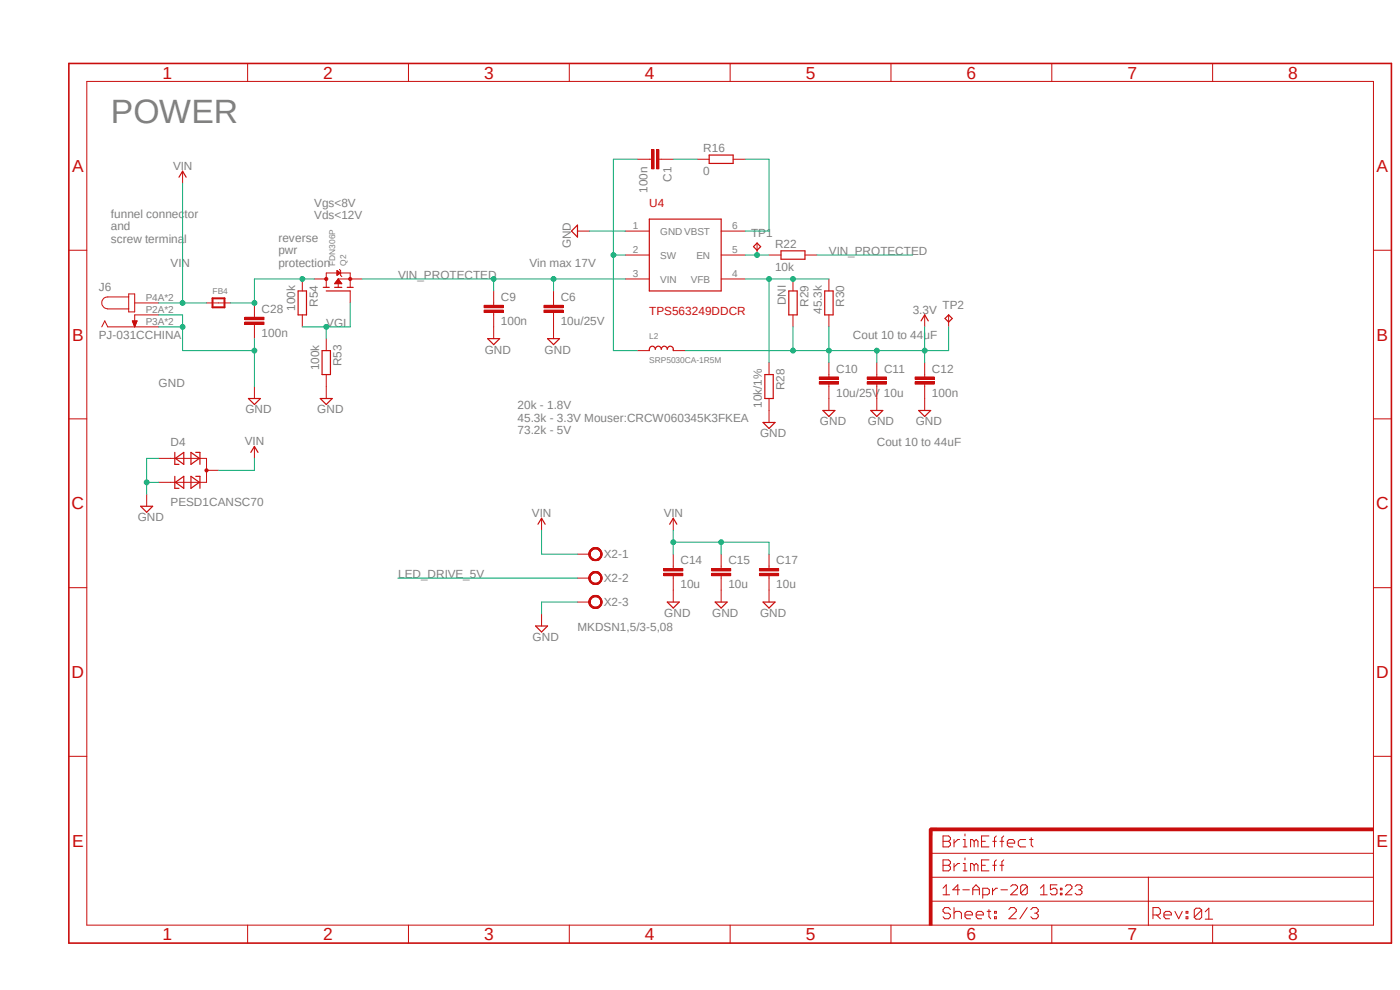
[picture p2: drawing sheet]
<svg xmlns="http://www.w3.org/2000/svg" width="297mm" height="210mm" viewBox="0 0 297 210" stroke-linecap="round" stroke-linejoin="round" font-family="sans-serif">
<path d="M14.3 13.2l281.2 187.2M295.5 13.2l-281.2 187.2" fill="none" stroke="#fff" stroke-width=".21"/>
<path d="M197.1 175.9h.6v20.4h-.6z" fill-rule="evenodd" fill="#c90d0c"/>
<path d="M197.1 175.9h.6v20.4h-.6z" fill="none" stroke="#c90d0c" stroke-width=".21"/>
<path d="M197.4 175.6h94v.6h-94z" fill-rule="evenodd" fill="#c90d0c"/>
<g fill="none" stroke="#c90d0c" stroke-width=".21">
<path d="M18.4 17.3h273v179h-273zM52.5 13.5v3.8M86.7 13.5v3.8M120.8 13.5v3.8M154.9 13.5v3.8M189 13.5v3.8M223.1 13.5v3.8M257.3 13.5v3.8M137.8 33.8h.5M139.8 33.8h.5M14.6 53.1h3.8M122.5 49h2.6"/>
<path d="M132.7 49h5.1M132.7 54.1h5.1M132.7 59.2h5.1M153 49h5.1M153 54.1h5.1M153 59.2h5.1M291.4 53.1h3.8M14.6 88.9h3.8M291.4 88.9h3.8M14.6 124.7h3.8M291.4 124.7h3.8M14.6 160.4h3.8"/>
<path d="M197.4 175.6h94v.6h-94zM200.1 177.3h1.2l.3 .4v.4l-.3 .4 .3 .4v.4l-.3 .4h-1.2zM200.1 178.5h1.2M202.4 178.1v1.6M203.6 178.1h-.4l-.8 .8M204.3 178.1h.4v1.6M204.3 179.7h.8M204.7 176.9v.4M206.7 178.5l-.4-.4h-.4v1.6M206.7 178.5v1.2M206.7 178.5l.4-.4 .4 .4v1.2M208.2 178.5h.8"/>
<path d="M209.8 177.3h-1.6v2.4h1.6M210.6 178.5h.8M211.4 177.3l-.4 .4v2M212.1 178.5h.8M212.9 177.3l-.3 .4v2M213.7 178.9h1.6v-.4l-.4-.4h-.8l-.4 .4v.8l.4 .4h.8M217.6 178.1h-1.1l-.5 .4v.8l.5 .4h1.1M218.4 178.1h.8M218.8 177.7v1.6l.4 .4M291.4 160.4h3.8M52.5 196.3v3.8M86.7 196.3v3.8"/>
<path d="M120.8 196.3v3.8M154.9 196.3v3.8M189 196.3v3.8M197.4 191.2h94M197.4 186.1h94M197.4 181h94M200.1 182.4h1.2l.3 .4v.4l-.3 .4 .3 .3v.5l-.3 .3h-1.2zM200.1 183.6h1.2M200.1 188.4l.6-.7v2.1M200.1 189.8h1.4M201.6 193l-.3-.5h-.9l-.3 .5v.3l.3 .4h.9l.3 .4v.4l-.3 .4h-.9l-.3-.4M202.4 183.2v1.5"/>
<path d="M202.4 192.5v2.4M202.4 193.7l.4-.4h.8l.4 .4v1.2M203.6 183.2h-.4l-.8 .7M203.6 188.8h-1.5l1.1-1.1v2.1M204.3 188.8h1.4M204.3 183.2h.4v1.5M204.3 184.7h.8M204.7 194.1h1.6v-.4l-.4-.4h-.8l-.4 .4v.8l.4 .4h.8M204.7 182v.4M206.4 188.8h1.4M206.4 189.8v-1.4l.7-.7 .7 .7v1.4M206.7 183.6l-.4-.4h-.4v1.5"/>
<path d="M206.7 183.6v1.1M206.7 183.6l.4-.4 .4 .4v1.1M207.1 194.1h1.5v-.4l-.4-.4h-.7l-.4 .4v.8l.4 .4h.7M208.2 183.6h.8M208.5 189.8h1l.4-.3v-.7l-.4-.4h-1v2.1M209.4 193.3h.8M209.8 193v1.5l.4 .4M209.8 182.4h-1.6v2.3h1.6M210.6 188.4v1.4M210.6 183.6h.8M211 193.3h.4v.4h-.4zM211 194.5h.4v.4h-.4z"/>
<path d="M211.4 182.4l-.4 .4v1.9M211.6 188.4h-.3l-.7 .7M212.1 183.6h.8M212.3 188.8h1.4M212.9 182.4l-.3 .4v1.9M214 193l.4-.5h.8l.4 .5v.3l-1.6 1.6h1.6M214.4 188l.4-.3h.7l.4 .3v.4l-1.5 1.4h1.5M217.9 188v1.5l-.3 .3h-.7l-.4-.3M217.9 188l-.3-.3h-.7l-.4 .3v1.5M217.9 188l-1.4 1.5M217.9 192.5l-1.5 2.4M218.7 193l.4-.5h.8l.4 .5v.3l-.4 .4"/>
<path d="M219.5 193.7h.4M219.9 193.7l.4 .4v.4l-.4 .4h-.8l-.4-.4M220.7 189.8h1.5M220.7 188.4l.7-.7v2.1M223.1 196.3v3.8M224.2 187.7h-1.4v1.1l.8-.4h.3l.3 .4v.7l-.3 .3h-.7l-.4-.3M225 189.5h.3v.3h-.3zM225 188.4h.3v.4h-.3zM226 188l.4-.3h.7l.3 .3v.4l-1.4 1.4h1.4M228.1 188l.4-.3h.7l.3 .3v.4l-.3 .4M228.8 188.8h.4M229.2 188.8l.3 .3v.4l-.3 .3h-.7l-.4-.3"/>
<path d="M243.6 186.1v10.2M244.6 194.1h1.2l.4-.4v-.7l-.4-.5h-1.2v2.4M245.4 194.1l.8 .8M246.9 194.1h1.6v-.4l-.4-.4h-.8l-.4 .4v.8l.4 .4h.8M249.3 193.3l.8 1.6 .7-1.6M251.6 193.3h.4v.4h-.4zM251.6 194.5h.4v.4h-.4zM254.9 193l-.4-.3h-.8l-.3 .3v1.6M254.9 193v1.6l-.4 .4h-.8l-.3-.4M254.9 193l-1.5 1.6M255.7 195h1.6M255.7 193.4l.8-.7v2.3"/>
<path d="M257.3 196.3v3.8"/>
</g>
<path d="M198.7 175.9h-1.3v1.3" fill="none" stroke="#c90d0c" stroke-width=".64"/>
<path d="M14.6 13.5h280.6v186.6h-280.6z" fill="none" stroke="#c90d0c" stroke-width=".34"/>
<path d="M121.2 49l1.3-1.2v2.5zM137.8 46.5h15.2v15.2h-15.2z" fill="none" stroke="#c90d0c" stroke-width=".25"/>
<path d="M138.3 31.7h.5v4.1h-.5z" fill-rule="evenodd" fill="#c90d0c"/>
<path d="M138.3 31.7h.5v4.1h-.5z" fill="none" stroke="#c90d0c" stroke-width=".21"/>
<path d="M139.3 31.7h.5v4.1h-.5z" fill-rule="evenodd" fill="#c90d0c"/>
<path d="M135.2 33.8h2.6M139.3 31.7h.5v4.1h-.5zM140.3 33.8h2.5M147.9 33.8h2.6M155.5 33.8h2.6M117.4 64.3v.5M117.4 66.3v.5" fill="none" stroke="#c90d0c" stroke-width=".21"/>
<path d="M150.5 32.9h5v1.8h-5z" fill="none" stroke="#c90d0c" stroke-width=".25"/>
<path d="M115.4 65.8h4.1v.5h-4.1z" fill-rule="evenodd" fill="#c90d0c"/>
<path d="M115.4 65.8h4.1v.5h-4.1z" fill="none" stroke="#c90d0c" stroke-width=".21"/>
<path d="M115.4 64.8h4.1v.5h-4.1z" fill-rule="evenodd" fill="#c90d0c"/>
<path d="M104.7 64.3v.5M104.7 66.3v.5M115.4 64.8h4.1v.5h-4.1zM117.4 61.7v2.6M117.4 66.8v2.5" fill="none" stroke="#c90d0c" stroke-width=".21"/>
<path d="M102.7 65.8h4.1v.5h-4.1z" fill-rule="evenodd" fill="#c90d0c"/>
<path d="M102.7 65.8h4.1v.5h-4.1z" fill="none" stroke="#c90d0c" stroke-width=".21"/>
<path d="M102.7 64.8h4.1v.5h-4.1z" fill-rule="evenodd" fill="#c90d0c"/>
<path d="M102.7 64.8h4.1v.5h-4.1zM104.7 61.7v2.6M104.7 66.8v5M117.4 69.3v2.5M175.9 79.5v.5M175.9 81.5v.5" fill="none" stroke="#c90d0c" stroke-width=".21"/>
<path d="M103.5 71.8h2.5l-1.3 1.3zM116.2 71.8h2.5l-1.3 1.3z" fill="none" stroke="#c90d0c" stroke-width=".25"/>
<path d="M173.8 81h4.1v.5h-4.1z" fill-rule="evenodd" fill="#c90d0c"/>
<path d="M173.8 81h4.1v.5h-4.1z" fill="none" stroke="#c90d0c" stroke-width=".21"/>
<path d="M173.8 80h4.1v.5h-4.1z" fill-rule="evenodd" fill="#c90d0c"/>
<path d="M173.8 80h4.1v.5h-4.1zM175.9 76.9v2.6M186 79.5v.5M175.9 82v5.1M186 81.5v.5M186 84.5v2.6" fill="none" stroke="#c90d0c" stroke-width=".21"/>
<path d="M174.6 87.1h2.5l-1.2 1.2zM184.7 87.1h2.6l-1.3 1.2z" fill="none" stroke="#c90d0c" stroke-width=".25"/>
<path d="M184 81h4v.5h-4z" fill-rule="evenodd" fill="#c90d0c"/>
<path d="M184 81h4v.5h-4z" fill="none" stroke="#c90d0c" stroke-width=".21"/>
<path d="M184 80h4v.5h-4z" fill-rule="evenodd" fill="#c90d0c"/>
<path d="M184 80h4v.5h-4zM186 76.9v2.6M196.2 79.5v.5M186 82v2.5M196.2 81.5v.5" fill="none" stroke="#c90d0c" stroke-width=".21"/>
<path d="M194.1 81h4.1v.5h-4.1z" fill-rule="evenodd" fill="#c90d0c"/>
<path d="M194.1 81h4.1v.5h-4.1z" fill="none" stroke="#c90d0c" stroke-width=".21"/>
<path d="M194.1 80h4.1v.5h-4.1z" fill-rule="evenodd" fill="#c90d0c"/>
<g fill="none" stroke="#c90d0c" stroke-width=".21">
<path d="M38.7 36.3v2.6M72 57.1l.3 .3v1l.2 .3M74.3 59.2h-2.5v1.8M163.2 54.1h2.5M168.2 59.2v2.5M170.8 54.1h2.5M175.9 59.2v2.5M69.2 61v-3.1h5.1v3.1M135.2 74.4h2.6M142.8 74.4h2.6M163.2 76.9v2.6M168.2 66.8v2.5"/>
<path d="M175.9 66.8v2.5M194.1 80h4.1v.5h-4.1zM196.2 66.8v2.5M196.2 76.9v2.6M163.2 84.5v5.1M196.2 82v5.1"/>
</g>
<g fill="none" stroke="#c90d0c" stroke-width=".25">
<path d="M38 37.6l.7-1.3 .8 1.3M165.7 53.2h5.1v1.8h-5.1zM68.6 61h1.2M69.2 61.7h5.1M71 61h1.5M73.7 61h1.2M137.8 74.4a.66 .66 0 0 1 .4-.9 .66 .66 0 0 1 .8 .6 .64 .64 0 0 1 .7-.7 .64 .64 0 0 1 .6 .7 .64 .64 0 0 1 .6-.7 .64 .64 0 0 1 .7 .7 .66 .66 0 0 1 .8-.6 .66 .66 0 0 1 .4 .9M162.3 79.5h1.7v5h-1.7zM167.3 61.7h1.8v5.1h-1.8zM175 61.7h1.7v5.1h-1.7zM195.4 68.1l.8-1.3 .7 1.3M161.9 89.6h2.5l-1.2 1.3z"/>
<path d="M194.9 87.1h2.5l-1.2 1.2z"/>
</g>
<circle cx="74.3" cy="59.2" r=".33" fill="#c90d0c"/>
<circle cx="74.3" cy="59.2" r=".33" fill="none" stroke="#c90d0c" stroke-width=".21"/>
<circle cx="69.2" cy="59.2" r=".33" fill="#c90d0c"/>
<g fill="none" stroke="#c90d0c" stroke-width=".21">
<path d="M66.7 59.2h2.5M71.2 59.9h1.1M71.3 59.8h.9M71.4 59.7h.7M71.4 59.6h.7M71.5 57.4l.8 .5-.8 .5zM71.5 58.3h.1M71.5 58.3h.2M71.5 58.2h.3M71.5 58.1h.5M71.5 58h.6M71.5 57.9h.7"/>
<path d="M71.5 57.8h.6M71.5 57.7h.5M71.5 57.6h.3M71.5 57.5h.2M71.5 57.4h.1M71.5 59.5h.5M71.5 59.4h.4M71.6 59.3h.2M71.7 59.2h.1M71.8 59.2l.7 1h-1.5zM74.3 59.2h2.5M54 66.8v.5"/>
<path d="M54 68.8v.5M69.2 71.8v2.6M69.2 79.5v2.5M71 60.1h1.5M71.1 60h1.3M74.3 61.7v2.6"/>
<circle cx="69.2" cy="59.2" r=".33"/>
</g>
<path d="M68.3 74.4h1.8v5.1h-1.8z" fill="none" stroke="#c90d0c" stroke-width=".25"/>
<path d="M51.9 68.3h4.1v.5h-4.1z" fill-rule="evenodd" fill="#c90d0c"/>
<path d="M51.9 68.3h4.1v.5h-4.1z" fill="none" stroke="#c90d0c" stroke-width=".21"/>
<path d="M51.9 67.3h4.1v.5h-4.1z" fill-rule="evenodd" fill="#c90d0c"/>
<path d="M64.1 59.2v2.5M160.6 51.6v2.5M51.9 67.3h4.1v.5h-4.1zM54 64.3v2.5M54 69.3v2.5M64.1 66.8v2.5M201.3 66.8v2.5M33.7 97.2h10.1v5.1h-10.1M43.8 99.8h2.6M54 82v2.5M69.2 82v2.5" fill="none" stroke="#c90d0c" stroke-width=".21"/>
<g fill="none" stroke="#c90d0c" stroke-width=".25">
<path d="M159.9 52.3l.7-.7 .8 .7-.8 .8zM63.2 61.7h1.8v5.1h-1.8zM200.5 67.6l.8-.8 .7 .8-.7 .7zM37.1 96v2.5h.9M37.2 97.2l1.8-1.2v2.5zM40.5 96l1.8 1.2-1.8 1.3zM41.5 96h.9v2.5M52.7 84.5h2.5l-1.2 1.3zM67.9 84.5h2.6l-1.3 1.3zM37.1 101v2.6h.9M37.2 102.3l1.8-1.3v2.6zM40.5 101l1.8 1.3-1.8 1.3z"/>
<path d="M41.5 101h.9v2.6"/>
</g>
<circle cx="43.8" cy="99.8" r=".33" fill="#c90d0c"/>
<g fill="none" stroke="#c90d0c" stroke-width=".21">
<path d="M43.8 64.3h5.1M54 94.7v2.5M31.1 104.9v2.5"/>
<circle cx="43.8" cy="99.8" r=".33"/>
</g>
<path d="M53.2 96l.8-1.3 .7 1.3M29.8 107.4h2.6l-1.3 1.3z" fill="none" stroke="#c90d0c" stroke-width=".25"/>
<path d="M45.1 63.3h2.5v1.9h-2.5z" fill="none" stroke="#c90d0c" stroke-width=".42"/>
<path d="M125.3 116.7a1.39 1.39 0 0 1 2.2 .1 1.39 1.39 0 0 1-.8 2.1 1.39 1.39 0 0 1-1.8-1.3h.3a1.15 1.15 0 0 1 1.5-1.2 1.15 1.15 0 0 1 .4 1.9 1.15 1.15 0 0 1-1.8-.4l-.1-.3h-.3z" fill-rule="evenodd" fill="#c90d0c"/>
<path d="M125.3 116.7a1.39 1.39 0 0 1 2.2 .1 1.39 1.39 0 0 1-.8 2.1 1.39 1.39 0 0 1-1.8-1.3h.3a1.15 1.15 0 0 1 1.5-1.2 1.15 1.15 0 0 1 .4 1.9 1.15 1.15 0 0 1-1.8-.4l-.1-.3h-.3z" fill="none" stroke="#c90d0c" stroke-width=".21"/>
<path d="M125.3 116.7a1.39 1.39 0 0 1 2.2 .1 1.39 1.39 0 0 1-.8 2.1 1.39 1.39 0 0 1-1.8-1.3h.3a1.15 1.15 0 0 1 1.5-1.2 1.15 1.15 0 0 1 .4 1.9 1.15 1.15 0 0 1-1.8-.4l-.1-.3h-.3z" fill-rule="evenodd" fill="#c90d0c"/>
<path d="M125.3 116.7a1.39 1.39 0 0 1 2.2 .1 1.39 1.39 0 0 1-.8 2.1 1.39 1.39 0 0 1-1.8-1.3h.3a1.15 1.15 0 0 1 1.5-1.2 1.15 1.15 0 0 1 .4 1.9 1.15 1.15 0 0 1-1.8-.4l-.1-.3h-.3z" fill="none" stroke="#c90d0c" stroke-width=".21"/>
<path d="M125.3 116.7a1.39 1.39 0 0 1 2.2 .1 1.39 1.39 0 0 1-.8 2.1 1.39 1.39 0 0 1-1.8-1.3h.3a1.15 1.15 0 0 1 1.5-1.2 1.15 1.15 0 0 1 .4 1.9 1.15 1.15 0 0 1-1.8-.4l-.1-.3h-.3z" fill-rule="evenodd" fill="#c90d0c"/>
<path d="M122.5 117.6h2.6M125.3 116.7a1.39 1.39 0 0 1 2.2 .1 1.39 1.39 0 0 1-.8 2.1 1.39 1.39 0 0 1-1.8-1.3h.3a1.15 1.15 0 0 1 1.5-1.2 1.15 1.15 0 0 1 .4 1.9 1.15 1.15 0 0 1-1.8-.4l-.1-.3h-.3z" fill="none" stroke="#c90d0c" stroke-width=".21"/>
<path d="M125.3 121.8a1.39 1.39 0 0 1 2.2 .1 1.39 1.39 0 0 1-.8 2.1 1.39 1.39 0 0 1-1.8-1.4h.3a1.15 1.15 0 0 1 1.5-1.1 1.15 1.15 0 0 1 .4 1.9 1.15 1.15 0 0 1-1.8-.4l-.1-.4h-.3z" fill-rule="evenodd" fill="#c90d0c"/>
<path d="M125.3 121.8a1.39 1.39 0 0 1 2.2 .1 1.39 1.39 0 0 1-.8 2.1 1.39 1.39 0 0 1-1.8-1.4h.3a1.15 1.15 0 0 1 1.5-1.1 1.15 1.15 0 0 1 .4 1.9 1.15 1.15 0 0 1-1.8-.4l-.1-.4h-.3z" fill="none" stroke="#c90d0c" stroke-width=".21"/>
<path d="M125.3 121.8a1.39 1.39 0 0 1 2.2 .1 1.39 1.39 0 0 1-.8 2.1 1.39 1.39 0 0 1-1.8-1.4h.3a1.15 1.15 0 0 1 1.5-1.1 1.15 1.15 0 0 1 .4 1.9 1.15 1.15 0 0 1-1.8-.4l-.1-.4h-.3z" fill-rule="evenodd" fill="#c90d0c"/>
<path d="M125.3 121.8a1.39 1.39 0 0 1 2.2 .1 1.39 1.39 0 0 1-.8 2.1 1.39 1.39 0 0 1-1.8-1.4h.3a1.15 1.15 0 0 1 1.5-1.1 1.15 1.15 0 0 1 .4 1.9 1.15 1.15 0 0 1-1.8-.4l-.1-.4h-.3z" fill="none" stroke="#c90d0c" stroke-width=".21"/>
<path d="M125.3 121.8a1.39 1.39 0 0 1 2.2 .1 1.39 1.39 0 0 1-.8 2.1 1.39 1.39 0 0 1-1.8-1.4h.3a1.15 1.15 0 0 1 1.5-1.1 1.15 1.15 0 0 1 .4 1.9 1.15 1.15 0 0 1-1.8-.4l-.1-.4h-.3z" fill-rule="evenodd" fill="#c90d0c"/>
<path d="M122.5 122.6h2.6M125.3 121.8a1.39 1.39 0 0 1 2.2 .1 1.39 1.39 0 0 1-.8 2.1 1.39 1.39 0 0 1-1.8-1.4h.3a1.15 1.15 0 0 1 1.5-1.1 1.15 1.15 0 0 1 .4 1.9 1.15 1.15 0 0 1-1.8-.4l-.1-.4h-.3z" fill="none" stroke="#c90d0c" stroke-width=".21"/>
<path d="M125.3 126.8a1.39 1.39 0 0 1 2.2 .2 1.39 1.39 0 0 1-.8 2.1 1.39 1.39 0 0 1-1.8-1.4h.3a1.15 1.15 0 0 1 1.5-1.1 1.15 1.15 0 0 1 .4 1.9 1.15 1.15 0 0 1-1.8-.4l-.1-.4h-.3z" fill-rule="evenodd" fill="#c90d0c"/>
<path d="M125.3 126.8a1.39 1.39 0 0 1 2.2 .2 1.39 1.39 0 0 1-.8 2.1 1.39 1.39 0 0 1-1.8-1.4h.3a1.15 1.15 0 0 1 1.5-1.1 1.15 1.15 0 0 1 .4 1.9 1.15 1.15 0 0 1-1.8-.4l-.1-.4h-.3z" fill="none" stroke="#c90d0c" stroke-width=".21"/>
<path d="M125.3 126.8a1.39 1.39 0 0 1 2.2 .2 1.39 1.39 0 0 1-.8 2.1 1.39 1.39 0 0 1-1.8-1.4h.3a1.15 1.15 0 0 1 1.5-1.1 1.15 1.15 0 0 1 .4 1.9 1.15 1.15 0 0 1-1.8-.4l-.1-.4h-.3z" fill-rule="evenodd" fill="#c90d0c"/>
<path d="M125.3 126.8a1.39 1.39 0 0 1 2.2 .2 1.39 1.39 0 0 1-.8 2.1 1.39 1.39 0 0 1-1.8-1.4h.3a1.15 1.15 0 0 1 1.5-1.1 1.15 1.15 0 0 1 .4 1.9 1.15 1.15 0 0 1-1.8-.4l-.1-.4h-.3z" fill="none" stroke="#c90d0c" stroke-width=".21"/>
<path d="M125.3 126.8a1.39 1.39 0 0 1 2.2 .2 1.39 1.39 0 0 1-.8 2.1 1.39 1.39 0 0 1-1.8-1.4h.3a1.15 1.15 0 0 1 1.5-1.1 1.15 1.15 0 0 1 .4 1.9 1.15 1.15 0 0 1-1.8-.4l-.1-.4h-.3z" fill-rule="evenodd" fill="#c90d0c"/>
<path d="M114.9 109.9v2.6M114.9 130.3v2.5M122.5 127.7h2.6M125.3 126.8a1.39 1.39 0 0 1 2.2 .2 1.39 1.39 0 0 1-.8 2.1 1.39 1.39 0 0 1-1.8-1.4h.3a1.15 1.15 0 0 1 1.5-1.1 1.15 1.15 0 0 1 .4 1.9 1.15 1.15 0 0 1-1.8-.4l-.1-.4h-.3zM142.8 120.1v.5M142.8 122.1v.5" fill="none" stroke="#c90d0c" stroke-width=".21"/>
<path d="M114.1 111.2l.8-1.3 .8 1.3M113.6 132.8h2.6l-1.3 1.3z" fill="none" stroke="#c90d0c" stroke-width=".25"/>
<path d="M140.8 121.6h4.1v.5h-4.1z" fill-rule="evenodd" fill="#c90d0c"/>
<path d="M140.8 121.6h4.1v.5h-4.1z" fill="none" stroke="#c90d0c" stroke-width=".21"/>
<path d="M140.8 120.6h4.1v.5h-4.1z" fill-rule="evenodd" fill="#c90d0c"/>
<path d="M142.8 117.6v2.5M140.8 120.6h4.1v.5h-4.1zM142.8 122.6v2.6M153 120.1v.5M153 122.1v.5" fill="none" stroke="#c90d0c" stroke-width=".21"/>
<path d="M151 121.6h4v.5h-4z" fill-rule="evenodd" fill="#c90d0c"/>
<path d="M151 121.6h4v.5h-4z" fill="none" stroke="#c90d0c" stroke-width=".21"/>
<path d="M151 120.6h4v.5h-4z" fill-rule="evenodd" fill="#c90d0c"/>
<path d="M153 117.6v2.5M151 120.6h4v.5h-4zM153 122.6v2.6M163.2 120.1v.5M163.2 122.1v.5" fill="none" stroke="#c90d0c" stroke-width=".21"/>
<path d="M161.1 121.6h4.1v.5h-4.1z" fill-rule="evenodd" fill="#c90d0c"/>
<path d="M161.1 121.6h4.1v.5h-4.1z" fill="none" stroke="#c90d0c" stroke-width=".21"/>
<path d="M161.1 120.6h4.1v.5h-4.1z" fill-rule="evenodd" fill="#c90d0c"/>
<g fill="none" stroke="#c90d0c" stroke-width=".21">
<path d="M21.6 69.3l.6-1.2 .7 1.2h10.8M27.3 63h-4.4a1.27 1.27 0 0 0-1.3 1.3 1.27 1.27 0 0 0 1.3 1.2h4.4M27.3 62.4h1.3v3.8h-1.3zM28.1 68.1h1l-.5 1.2zM28.1 68.2h.9M28.1 68.1h.9M28.2 68.3h.8M28.2 68.4h.8M28.2 68.5h.7M28.3 68.6h.6M28.3 68.7h.5M28.4 68.8h.4"/>
<path d="M28.4 68.9h.3M28.4 69h.3M28.5 69.1h.2M28.5 69.3h.1M28.5 69.2h.1M28.6 64.3h5.1M33.7 66.8h-5.1v2.5M142.8 109.9v2.6M163.2 117.6v2.5M142.8 125.2v2.5M153 125.2v2.5M161.1 120.6h4.1v.5h-4.1z"/>
<path d="M163.2 122.6v5.1"/>
</g>
<path d="M142.1 111.2l.7-1.3 .8 1.3M141.6 127.7h2.5l-1.3 1.3zM151.7 127.7h2.6l-1.3 1.3zM161.9 127.7h2.5l-1.2 1.3z" fill="none" stroke="#c90d0c" stroke-width=".25"/>
<path d="M125.1 49h7.6M54 71.8v10.2" fill="none" stroke="#0dab76" stroke-width=".21"/>
<circle cx="54" cy="74.4" r=".51" fill="#0dab76"/>
<g fill="none" stroke="#0dab76" stroke-width=".21">
<path d="M33.7 69.3h5M33.7 66.8h5v7.6"/>
<circle cx="54" cy="74.4" r=".51"/>
</g>
<circle cx="38.7" cy="69.3" r=".51" fill="#0dab76"/>
<g fill="none" stroke="#0dab76" stroke-width=".21">
<path d="M38.7 74.4h15.3M33.7 97.2h-2.6v7.7M31.1 102.3h2.6"/>
<circle cx="38.7" cy="69.3" r=".51"/>
</g>
<circle cx="31.1" cy="102.3" r=".51" fill="#0dab76"/>
<g fill="none" stroke="#0dab76" stroke-width=".21">
<path d="M145.4 74.4h40.6v2.5M175.9 74.4v2.5M122.5 127.7h-7.6v2.6"/>
<circle cx="31.1" cy="102.3" r=".51"/>
</g>
<circle cx="175.8" cy="74.4" r=".51" fill="#0dab76"/>
<g fill="none" stroke="#0dab76" stroke-width=".21">
<path d="M186 74.4h10.2v2.5"/>
<circle cx="175.8" cy="74.4" r=".51"/>
</g>
<circle cx="186" cy="74.4" r=".51" fill="#0dab76"/>
<g fill="none" stroke="#0dab76" stroke-width=".21">
<path d="M168.2 69.3v5.1"/>
<circle cx="186" cy="74.4" r=".51"/>
</g>
<circle cx="168.2" cy="74.4" r=".51" fill="#0dab76"/>
<g fill="none" stroke="#0dab76" stroke-width=".21">
<path d="M175.9 69.3v5.1M196.2 69.3v5.1"/>
<circle cx="168.2" cy="74.4" r=".51"/>
</g>
<circle cx="196.2" cy="74.4" r=".51" fill="#0dab76"/>
<g fill="none" stroke="#0dab76" stroke-width=".21">
<path d="M135.2 33.8h-5.1v40.6M142.8 33.8h5.1M158.1 33.8h5.1v15.2h-5.1M130.1 54.1h2.6M201.3 69.3v5.1h-5.1"/>
<circle cx="196.2" cy="74.4" r=".51"/>
</g>
<circle cx="130.1" cy="54.1" r=".51" fill="#0dab76"/>
<g fill="none" stroke="#0dab76" stroke-width=".21">
<path d="M38.7 64.3h5.1M130.1 74.4h5.1M54 97.2v2.6h-7.6"/>
<circle cx="130.1" cy="54.1" r=".51"/>
</g>
<circle cx="38.7" cy="64.3" r=".51" fill="#0dab76"/>
<g fill="none" stroke="#0dab76" stroke-width=".21">
<path d="M38.7 38.9v25.4h-5M114.9 112.5v5.1h7.6M142.8 112.5v5.1M142.8 115h10.2v2.6"/>
<circle cx="38.7" cy="64.3" r=".51"/>
</g>
<circle cx="142.8" cy="115" r=".51" fill="#0dab76"/>
<g fill="none" stroke="#0dab76" stroke-width=".21">
<path d="M153 115h10.2v2.6"/>
<circle cx="142.8" cy="115" r=".51"/>
</g>
<circle cx="153" cy="115" r=".51" fill="#0dab76"/>
<g fill="none" stroke="#0dab76" stroke-width=".21">
<path d="M158.1 54.1h5.1"/>
<circle cx="153" cy="115" r=".51"/>
</g>
<circle cx="160.6" cy="54.1" r=".51" fill="#0dab76"/>
<g fill="none" stroke="#0dab76" stroke-width=".21">
<path d="M158.1 59.2h10.1M163.2 59.2v17.7"/>
<circle cx="160.6" cy="54.1" r=".51"/>
</g>
<circle cx="163.1" cy="59.2" r=".51" fill="#0dab76"/>
<g fill="none" stroke="#0dab76" stroke-width=".21">
<path d="M168.2 59.2h7.7"/>
<circle cx="163.1" cy="59.2" r=".51"/>
</g>
<circle cx="168.2" cy="59.2" r=".51" fill="#0dab76"/>
<g fill="none" stroke="#0dab76" stroke-width=".21">
<path d="M64.1 69.3h5.1v2.5"/>
<circle cx="168.2" cy="59.2" r=".51"/>
</g>
<circle cx="69.2" cy="69.3" r=".51" fill="#0dab76"/>
<g fill="none" stroke="#0dab76" stroke-width=".21">
<path d="M117.4 59.2v2.5M132.7 59.2h-28v2.5M74.3 64.3v5h-5.1"/>
<circle cx="69.2" cy="69.3" r=".51"/>
</g>
<circle cx="117.4" cy="59.2" r=".51" fill="#0dab76"/>
<circle cx="117.4" cy="59.2" r=".51" fill="none" stroke="#0dab76" stroke-width=".21"/>
<circle cx="104.7" cy="59.2" r=".51" fill="#0dab76"/>
<g fill="none" stroke="#0dab76" stroke-width=".21">
<path d="M64.1 59.2h-10.1v5.1h-5.1M76.8 59.2h27.9M173.3 54.1h20.3"/>
<circle cx="104.7" cy="59.2" r=".51"/>
</g>
<circle cx="54" cy="64.3" r=".51" fill="#0dab76"/>
<g fill="none" stroke="#0dab76" stroke-width=".21">
<path d="M64.1 59.2h2.6"/>
<circle cx="54" cy="64.3" r=".51"/>
</g>
<circle cx="64.1" cy="59.2" r=".51" fill="#0dab76"/>
<g fill="none" stroke="#0dab76" stroke-width=".21">
<path d="M84.4 122.6h38.1"/>
<circle cx="64.1" cy="59.2" r=".51"/>
</g>
<text font-size="7.2" fill="#808080" x="23.5" y="26.2">POWER</text>
<g font-size="3.7" fill="#c90d0c">
<text x="34.5" y="16.7">1</text>
<text x="68.6" y="16.7">2</text>
<text x="102.7" y="16.7">3</text>
<text x="136.8" y="16.7">4</text>
<text x="170.9" y="16.7">5</text>
<text x="205.1" y="16.7">6</text>
<text x="239.2" y="16.7">7</text>
<text x="273.3" y="16.7">8</text>
<text x="15.3" y="36.5">A</text>
<text x="292.1" y="36.5">A</text>
<text x="15.3" y="72.3">B</text>
<text x="292.1" y="72.3">B</text>
<text x="15.2" y="108.1">C</text>
<text x="292" y="108.1">C</text>
<text x="15.2" y="143.9">D</text>
<text x="292" y="143.9">D</text>
<text x="15.3" y="179.7">E</text>
<text x="292.1" y="179.7">E</text>
<text x="34.5" y="199.5">1</text>
<text x="68.6" y="199.5">2</text>
<text x="102.7" y="199.5">3</text>
<text x="136.8" y="199.5">4</text>
<text x="170.9" y="199.5">5</text>
<text x="205.1" y="199.5">6</text>
<text x="239.2" y="199.5">7</text>
<text x="273.3" y="199.5">8</text>
</g>
<g font-size="2.5" fill="#808080">
<text x="149.2" y="32.3">R16</text>
<text x="36.7" y="36.1">VIN</text>
<text x="137.4" y="40.9" transform="rotate(-90 137.4 40.9)">100n</text>
<text x="142.5" y="38.5" transform="rotate(-90 142.5 38.5)">C1</text>
<text x="149.2" y="37.1">0</text>
<text x="23.5" y="46.2">funnel connector</text>
<text x="66.7" y="43.8">Vgs&lt;8V</text>
<text x="66.7" y="46.5">Vds&lt;12V</text>
<text x="23.5" y="48.9">and</text>
<text x="23.5" y="51.6">screw terminal</text>
<text x="59.1" y="51.3">reverse</text>
<text x="59.1" y="54">pwr</text>
<text x="121.1" y="52.7" transform="rotate(-90 121.1 52.7)">GND</text>
<text x="159.3" y="50.3">TP1</text>
<text x="164.4" y="52.6">R22</text>
<text x="36.2" y="56.6">VIN</text>
<text x="59.1" y="56.6">protection</text>
<text x="84.5" y="59.2">VIN_PROTECTED</text>
<text x="112.4" y="56.6">Vin max 17V</text>
<text x="164.4" y="57.4">10k</text>
<text x="175.9" y="54.1">VIN_PROTECTED</text>
<text x="21" y="61.7">J6</text>
<text x="62.6" y="65.9" transform="rotate(-90 62.6 65.9)">100k</text>
<text x="67.4" y="65.1" transform="rotate(-90 67.4 65.1)">R54</text>
<text x="106.3" y="63.9">C9</text>
<text x="119" y="63.9">C6</text>
<text x="166.7" y="64.7" transform="rotate(-90 166.7 64.7)">DNI</text>
<text x="171.5" y="65.1" transform="rotate(-90 171.5 65.1)">R29</text>
<text x="179.1" y="65.1" transform="rotate(-90 179.1 65.1)">R30</text>
<text x="200" y="65.5">TP2</text>
<text x="21" y="71.9">PJ-031CCHINA</text>
<text x="55.5" y="71.5">100n</text>
<text x="55.5" y="66.4">C28</text>
<text x="69.2" y="69.3">VGI</text>
<text x="106.3" y="69">100n</text>
<text x="119" y="69">10u/25V</text>
<text x="174.3" y="66.6" transform="rotate(-90 174.3 66.6)">45.3k</text>
<text x="180.9" y="71.9">Cout 10 to 44uF</text>
<text x="193.6" y="66.5">3.3V</text>
<text x="72.5" y="77.7" transform="rotate(-90 72.5 77.7)">R53</text>
<text x="102.8" y="75">GND</text>
<text x="115.5" y="75">GND</text>
<text x="33.7" y="82">GND</text>
<text x="67.7" y="78.6" transform="rotate(-90 67.7 78.6)">100k</text>
<text x="166.4" y="82.8" transform="rotate(-90 166.4 82.8)">R28</text>
<text x="177.4" y="79.1">C10</text>
<text x="187.5" y="79.1">C11</text>
<text x="197.7" y="79.1">C12</text>
<text x="52.1" y="87.7">GND</text>
<text x="67.3" y="87.7">GND</text>
<text x="109.8" y="86.8">20k - 1.8V</text>
<text x="109.8" y="89.5">45.3k - 3.3V Mouser:CRCW060345K3FKEA</text>
<text x="161.6" y="86.5" transform="rotate(-90 161.6 86.5)">10k/1%</text>
<text x="177.4" y="84.2">10u/25V</text>
<text x="187.5" y="84.2">10u</text>
<text x="197.7" y="84.2">100n</text>
<text x="36.2" y="94.7">D4</text>
<text x="51.9" y="94.4">VIN</text>
<text x="109.8" y="92.2">73.2k - 5V</text>
<text x="161.2" y="92.8">GND</text>
<text x="174" y="90.3">GND</text>
<text x="184.1" y="90.3">GND</text>
<text x="186" y="94.7">Cout 10 to 44uF</text>
<text x="194.3" y="90.3">GND</text>
<text x="36.2" y="107.4">PESD1CANSC70</text>
<text x="29.2" y="110.6">GND</text>
<text x="112.9" y="109.7">VIN</text>
<text x="140.8" y="109.7">VIN</text>
<text x="128.1" y="118.5">X2-1</text>
<text x="144.4" y="119.7">C14</text>
<text x="154.5" y="119.7">C15</text>
<text x="164.7" y="119.7">C17</text>
<text x="84.5" y="122.6">LED_DRIVE_5V</text>
<text x="128.1" y="123.5">X2-2</text>
<text x="144.4" y="124.8">10u</text>
<text x="154.5" y="124.8">10u</text>
<text x="164.7" y="124.8">10u</text>
<text x="128.1" y="128.6">X2-3</text>
<text x="140.9" y="130.9">GND</text>
<text x="151.1" y="130.9">GND</text>
<text x="161.3" y="130.9">GND</text>
<text x="113" y="136">GND</text>
<text x="122.5" y="133.9">MKDSN1,5/3-5,08</text>
</g>
<g font-size="2.5" fill="#c90d0c">
<text x="137.8" y="43.9">U4</text>
<text x="137.8" y="66.8">TPS563249DDCR</text>
</g>
<g font-size="2.1" fill="#808080">
<text x="134.2" y="48.6">1</text>
<text x="134.2" y="53.7">2</text>
<text x="140.1" y="49.8">GND VBST</text>
<text x="155.3" y="48.6">6</text>
<text x="155.3" y="53.7">5</text>
<text x="134.2" y="58.8">3</text>
<text x="140.1" y="54.9">SW</text>
<text x="140.1" y="59.9">VIN</text>
<text x="146.6" y="59.9">VFB</text>
<text x="147.7" y="54.9">EN</text>
<text x="155.3" y="58.8">4</text>
<text x="30.9" y="63.9">P4A*2</text>
<text x="30.9" y="66.4">P2A*2</text>
<text x="30.9" y="69">P3A*2</text>
</g>
<g font-size="1.8" fill="#808080">
<text x="71.1" y="56.4" transform="rotate(-90 71.1 56.4)">FDN306P</text>
<text x="73.4" y="56.4" transform="rotate(-90 73.4 56.4)">Q2</text>
<text x="45.1" y="62.4">FB4</text>
<text x="137.8" y="71.9">L2</text>
<text x="137.8" y="76.9">SRP5030CA-1R5M</text>
</g>
</svg>
